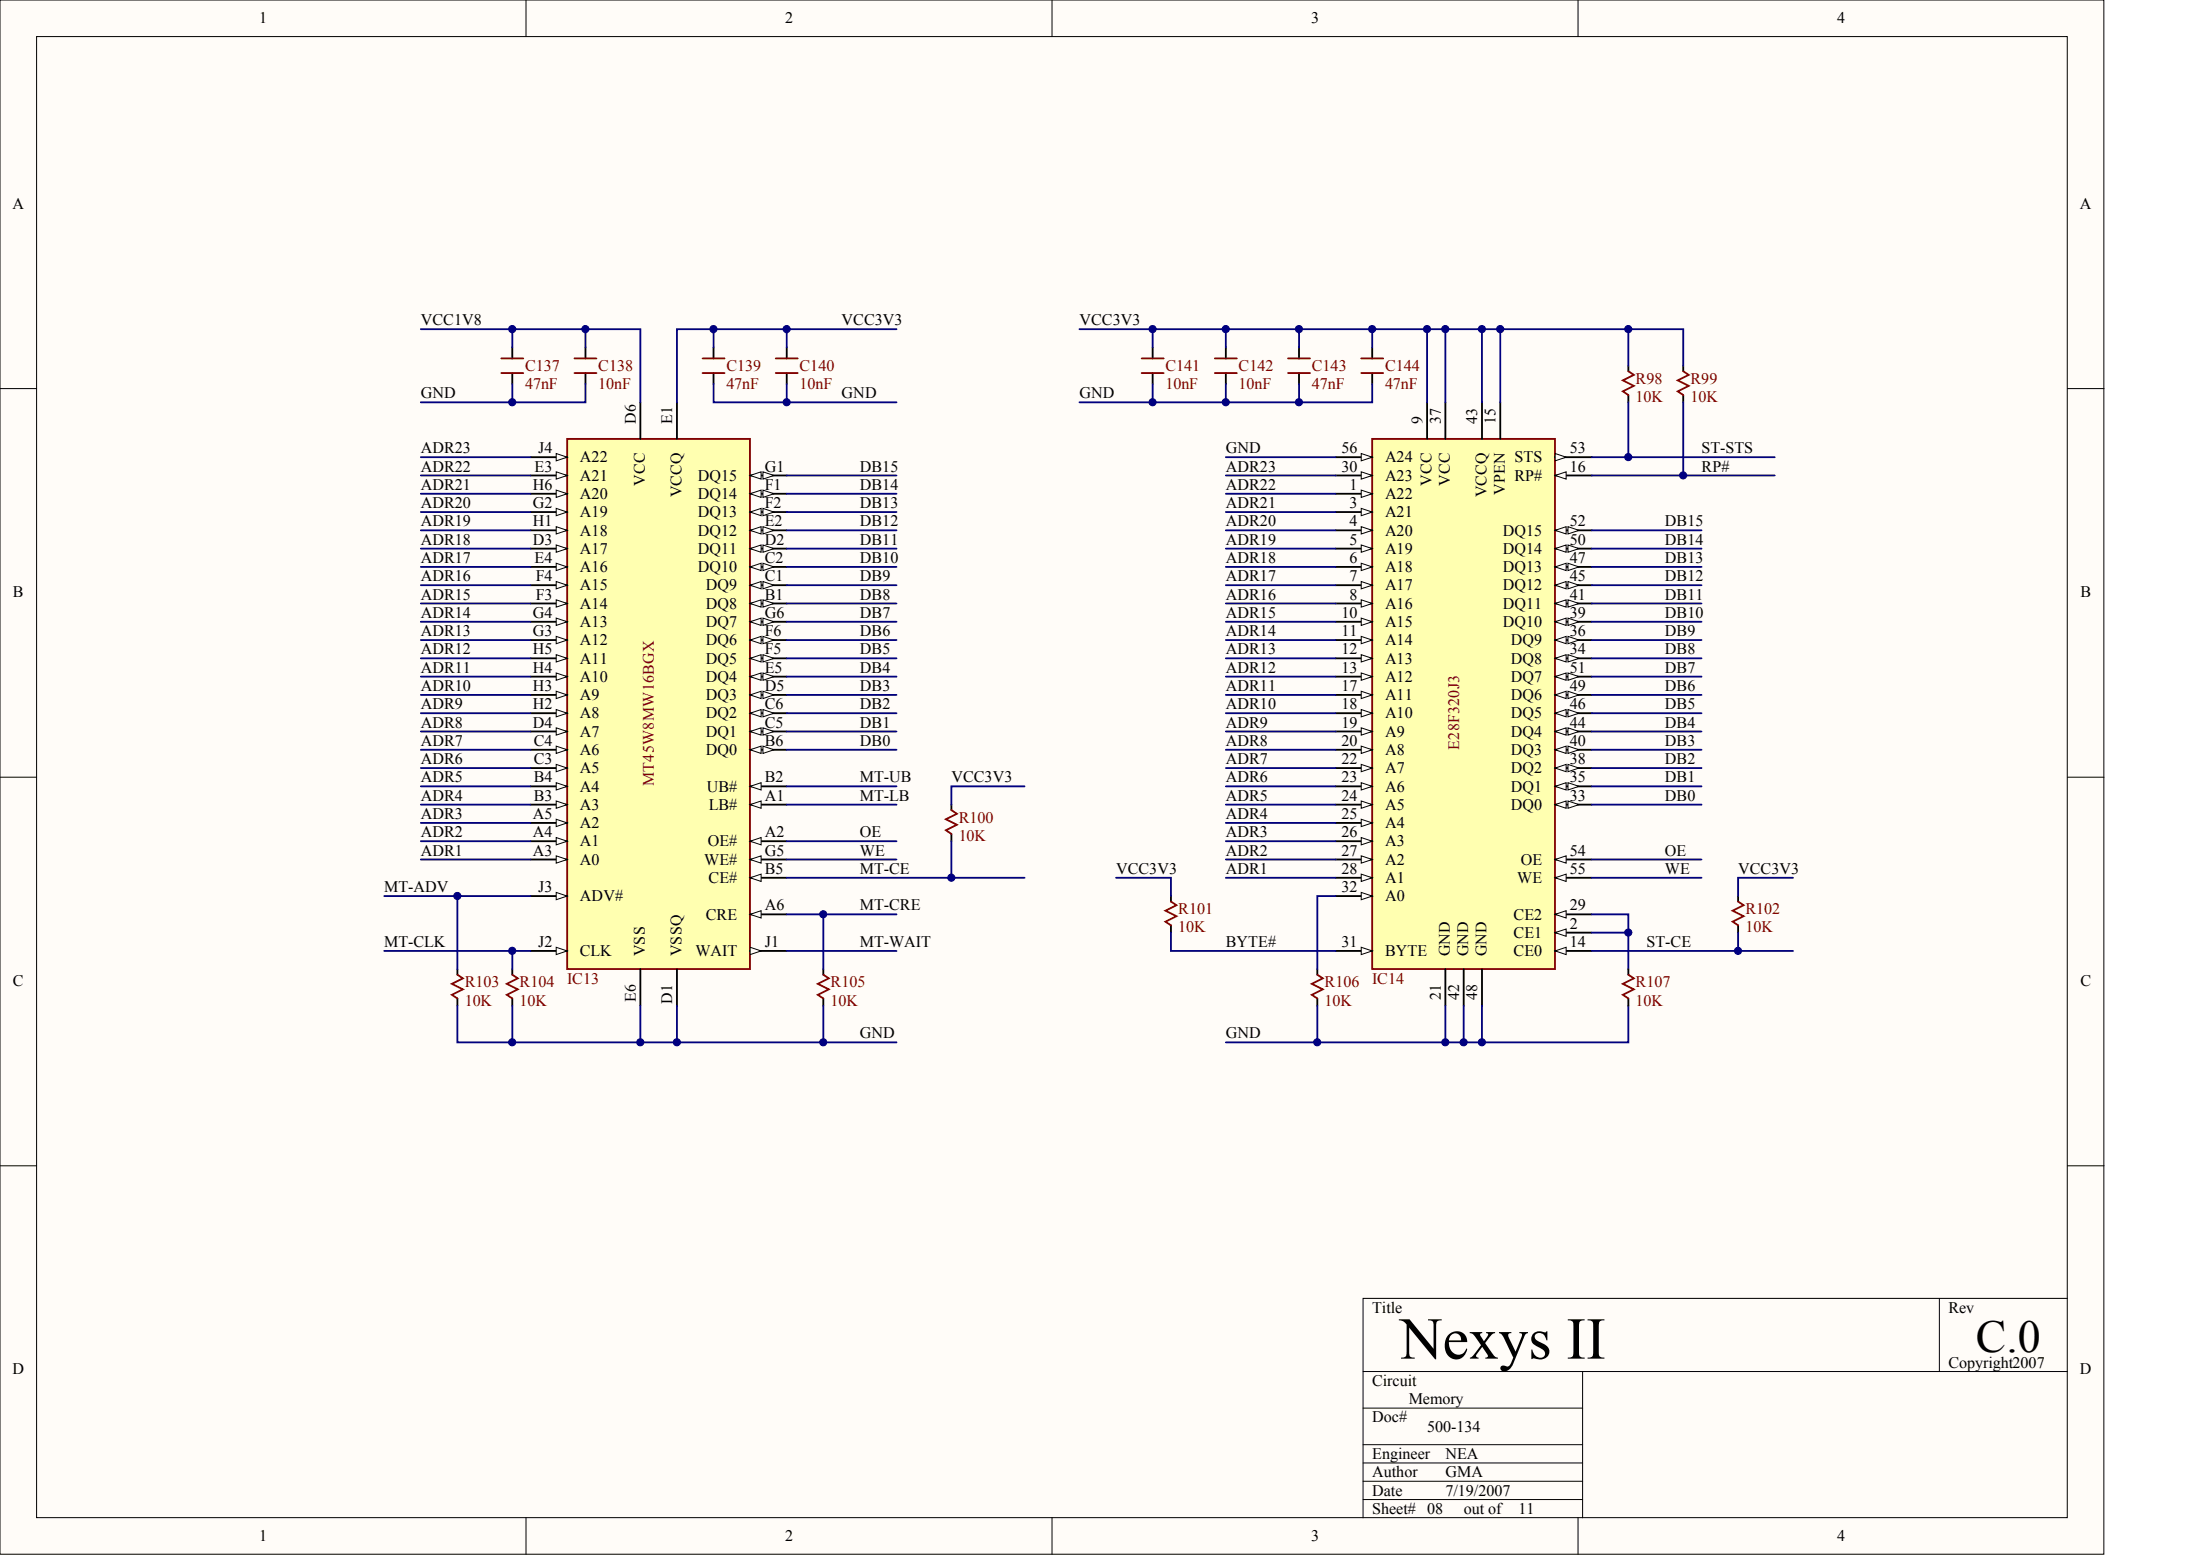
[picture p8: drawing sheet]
<svg xmlns="http://www.w3.org/2000/svg" width="840mm" height="594mm" viewBox="0 0 840 594" stroke-linecap="round" stroke-linejoin="round" font-family="sans-serif">
<g fill="#fffcf8" stroke="#000" stroke-width=".38">
<path d="M0 0h802.9v593h-802.9z"/>
<path d="M14 14h775v565.1h-775z"/>
</g>
<g fill="none" stroke="#000" stroke-width=".38">
<path d="M200.7 0v14M401.5 0v14M602.2 0v14M0 148.3h14M789 148.3h14M0 296.5h14M789 296.5h14M0 444.8h14M789 444.8h14M740.1 495.4v27.9M789 495.4h-268.8v83.7M520.2 523.3h268.8"/>
<path d="M520.2 537.3h83.8M604 523.3v55.8M520.2 558.2h83.8M520.2 551.2h83.8M200.7 579.1v14M401.5 579.1v14M520.2 565.2h83.8M520.2 572.2h83.8M602.2 579.1v14"/>
</g>
<path d="M216.5 167.5h69.7v202.2h-69.7z" fill="#ffffb0" stroke="#800000" stroke-width=".7"/>
<path d="M202.5 174.4h14" fill="none" stroke="#000" stroke-width=".7"/>
<path d="M212.3 173l4.2 1.4-4.2 1.4z" fill="#fffcf8" stroke="#000" stroke-width=".38"/>
<path d="M202.5 181.4h14" fill="none" stroke="#000" stroke-width=".7"/>
<path d="M212.3 180l4.2 1.4-4.2 1.4z" fill="#fffcf8" stroke="#000" stroke-width=".38"/>
<path d="M202.5 195.4h14" fill="none" stroke="#000" stroke-width=".7"/>
<path d="M212.3 194l4.2 1.4-4.2 1.4z" fill="#fffcf8" stroke="#000" stroke-width=".38"/>
<path d="M202.5 202.4h14" fill="none" stroke="#000" stroke-width=".7"/>
<path d="M212.3 201l4.2 1.4-4.2 1.3z" fill="#fffcf8" stroke="#000" stroke-width=".38"/>
<path d="M202.5 209.3h14" fill="none" stroke="#000" stroke-width=".7"/>
<path d="M212.3 207.9l4.2 1.4-4.2 1.4z" fill="#fffcf8" stroke="#000" stroke-width=".38"/>
<path d="M202.5 216.3h14" fill="none" stroke="#000" stroke-width=".7"/>
<path d="M212.3 214.9l4.2 1.4-4.2 1.4z" fill="#fffcf8" stroke="#000" stroke-width=".38"/>
<path d="M202.5 223.3h14" fill="none" stroke="#000" stroke-width=".7"/>
<path d="M212.3 221.9l4.2 1.4-4.2 1.4z" fill="#fffcf8" stroke="#000" stroke-width=".38"/>
<path d="M202.5 230.3h14" fill="none" stroke="#000" stroke-width=".7"/>
<path d="M212.3 228.9l4.2 1.4-4.2 1.4z" fill="#fffcf8" stroke="#000" stroke-width=".38"/>
<path d="M202.5 237.2h14" fill="none" stroke="#000" stroke-width=".7"/>
<path d="M212.3 235.8l4.2 1.4-4.2 1.4z" fill="#fffcf8" stroke="#000" stroke-width=".38"/>
<path d="M202.5 244.2h14" fill="none" stroke="#000" stroke-width=".7"/>
<path d="M212.3 242.8l4.2 1.4-4.2 1.4z" fill="#fffcf8" stroke="#000" stroke-width=".38"/>
<path d="M202.5 251.2h14" fill="none" stroke="#000" stroke-width=".7"/>
<path d="M212.3 249.8l4.2 1.4-4.2 1.4z" fill="#fffcf8" stroke="#000" stroke-width=".38"/>
<path d="M202.5 258.2h14" fill="none" stroke="#000" stroke-width=".7"/>
<path d="M212.3 256.8l4.2 1.4-4.2 1.4z" fill="#fffcf8" stroke="#000" stroke-width=".38"/>
<path d="M202.5 265.1h14" fill="none" stroke="#000" stroke-width=".7"/>
<path d="M212.3 263.8l4.2 1.3-4.2 1.4z" fill="#fffcf8" stroke="#000" stroke-width=".38"/>
<path d="M202.5 272.1h14" fill="none" stroke="#000" stroke-width=".7"/>
<path d="M212.3 270.7l4.2 1.4-4.2 1.4z" fill="#fffcf8" stroke="#000" stroke-width=".38"/>
<path d="M202.5 279.1h14" fill="none" stroke="#000" stroke-width=".7"/>
<path d="M212.3 277.7l4.2 1.4-4.2 1.4z" fill="#fffcf8" stroke="#000" stroke-width=".38"/>
<path d="M202.5 286.1h14" fill="none" stroke="#000" stroke-width=".7"/>
<path d="M212.3 284.7l4.2 1.4-4.2 1.4z" fill="#fffcf8" stroke="#000" stroke-width=".38"/>
<path d="M202.5 293.1h14" fill="none" stroke="#000" stroke-width=".7"/>
<path d="M212.3 291.7l4.2 1.4-4.2 1.4z" fill="#fffcf8" stroke="#000" stroke-width=".38"/>
<path d="M202.5 300h14" fill="none" stroke="#000" stroke-width=".7"/>
<path d="M212.3 298.6l4.2 1.4-4.2 1.4z" fill="#fffcf8" stroke="#000" stroke-width=".38"/>
<path d="M202.5 307h14" fill="none" stroke="#000" stroke-width=".7"/>
<path d="M212.3 305.6l4.2 1.4-4.2 1.4z" fill="#fffcf8" stroke="#000" stroke-width=".38"/>
<path d="M202.5 314h14" fill="none" stroke="#000" stroke-width=".7"/>
<path d="M212.3 312.6l4.2 1.4-4.2 1.4z" fill="#fffcf8" stroke="#000" stroke-width=".38"/>
<path d="M202.5 321h14" fill="none" stroke="#000" stroke-width=".7"/>
<path d="M212.3 319.6l4.2 1.4-4.2 1.4z" fill="#fffcf8" stroke="#000" stroke-width=".38"/>
<path d="M202.5 327.9h14" fill="none" stroke="#000" stroke-width=".7"/>
<path d="M212.3 326.5l4.2 1.4-4.2 1.4z" fill="#fffcf8" stroke="#000" stroke-width=".38"/>
<path d="M202.5 341.9h14" fill="none" stroke="#000" stroke-width=".7"/>
<path d="M212.3 340.5l4.2 1.4-4.2 1.4z" fill="#fffcf8" stroke="#000" stroke-width=".38"/>
<path d="M202.5 362.8h14" fill="none" stroke="#000" stroke-width=".7"/>
<path d="M212.3 361.4l4.2 1.4-4.2 1.4z" fill="#fffcf8" stroke="#000" stroke-width=".38"/>
<path d="M286.3 362.8h13.9" fill="none" stroke="#000" stroke-width=".7"/>
<path d="M286.3 361.4l4.2 1.4-4.2 1.4z" fill="#fffcf8" stroke="#000" stroke-width=".38"/>
<path d="M286.3 348.9h13.9" fill="none" stroke="#000" stroke-width=".7"/>
<path d="M286.3 348.9l4.2-1.4v2.8z" fill="#fffcf8" stroke="#000" stroke-width=".38"/>
<path d="M286.3 334.9h13.9" fill="none" stroke="#000" stroke-width=".7"/>
<path d="M286.3 334.9l4.2-1.4v2.8z" fill="#fffcf8" stroke="#000" stroke-width=".38"/>
<path d="M286.3 327.9h13.9" fill="none" stroke="#000" stroke-width=".7"/>
<path d="M286.3 327.9l4.2-1.4v2.8z" fill="#fffcf8" stroke="#000" stroke-width=".38"/>
<path d="M286.3 321h13.9" fill="none" stroke="#000" stroke-width=".7"/>
<path d="M286.3 321l4.2-1.4v2.8z" fill="#fffcf8" stroke="#000" stroke-width=".38"/>
<path d="M286.3 307h13.9" fill="none" stroke="#000" stroke-width=".7"/>
<path d="M286.3 307l4.2-1.4v2.8z" fill="#fffcf8" stroke="#000" stroke-width=".38"/>
<path d="M286.3 300h13.9" fill="none" stroke="#000" stroke-width=".7"/>
<path d="M286.3 300l4.2-1.4v2.8z" fill="#fffcf8" stroke="#000" stroke-width=".38"/>
<path d="M286.3 286.1h13.9" fill="none" stroke="#000" stroke-width=".7"/>
<g fill="#fffcf8" stroke="#000" stroke-width=".38">
<path d="M286.3 286.1l4.2-1.4v2.8z"/>
<path d="M291.2 284.7l4.2 1.4-4.2 1.4z"/>
</g>
<path d="M286.3 279.1h13.9" fill="none" stroke="#000" stroke-width=".7"/>
<g fill="#fffcf8" stroke="#000" stroke-width=".38">
<path d="M286.3 279.1l4.2-1.4v2.8z"/>
<path d="M291.2 277.7l4.2 1.4-4.2 1.4z"/>
</g>
<path d="M286.3 272.1h13.9" fill="none" stroke="#000" stroke-width=".7"/>
<g fill="#fffcf8" stroke="#000" stroke-width=".38">
<path d="M286.3 272.1l4.2-1.4v2.8z"/>
<path d="M291.2 270.7l4.2 1.4-4.2 1.4z"/>
</g>
<path d="M286.3 265.1h13.9" fill="none" stroke="#000" stroke-width=".7"/>
<g fill="#fffcf8" stroke="#000" stroke-width=".38">
<path d="M286.3 265.1l4.2-1.3v2.7z"/>
<path d="M291.2 263.8l4.2 1.3-4.2 1.4z"/>
</g>
<path d="M286.3 258.2h13.9" fill="none" stroke="#000" stroke-width=".7"/>
<g fill="#fffcf8" stroke="#000" stroke-width=".38">
<path d="M286.3 258.2l4.2-1.4v2.8z"/>
<path d="M291.2 256.8l4.2 1.4-4.2 1.4z"/>
</g>
<path d="M286.3 251.2h13.9" fill="none" stroke="#000" stroke-width=".7"/>
<g fill="#fffcf8" stroke="#000" stroke-width=".38">
<path d="M286.3 251.2l4.2-1.4v2.8z"/>
<path d="M291.2 249.8l4.2 1.4-4.2 1.4z"/>
</g>
<path d="M286.3 244.2h13.9" fill="none" stroke="#000" stroke-width=".7"/>
<g fill="#fffcf8" stroke="#000" stroke-width=".38">
<path d="M286.3 244.2l4.2-1.4v2.8z"/>
<path d="M291.2 242.8l4.2 1.4-4.2 1.4z"/>
</g>
<path d="M286.3 237.2h13.9" fill="none" stroke="#000" stroke-width=".7"/>
<g fill="#fffcf8" stroke="#000" stroke-width=".38">
<path d="M286.3 237.2l4.2-1.4v2.8z"/>
<path d="M291.2 235.8l4.2 1.4-4.2 1.4z"/>
</g>
<path d="M286.3 230.3h13.9" fill="none" stroke="#000" stroke-width=".7"/>
<g fill="#fffcf8" stroke="#000" stroke-width=".38">
<path d="M286.3 230.3l4.2-1.4v2.8z"/>
<path d="M291.2 228.9l4.2 1.4-4.2 1.4z"/>
</g>
<path d="M286.3 223.3h13.9" fill="none" stroke="#000" stroke-width=".7"/>
<g fill="#fffcf8" stroke="#000" stroke-width=".38">
<path d="M286.3 223.3l4.2-1.4v2.8z"/>
<path d="M291.2 221.9l4.2 1.4-4.2 1.4z"/>
</g>
<path d="M286.3 216.3h13.9" fill="none" stroke="#000" stroke-width=".7"/>
<g fill="#fffcf8" stroke="#000" stroke-width=".38">
<path d="M286.3 216.3l4.2-1.4v2.8z"/>
<path d="M291.2 214.9l4.2 1.4-4.2 1.4z"/>
</g>
<path d="M286.3 209.3h13.9" fill="none" stroke="#000" stroke-width=".7"/>
<g fill="#fffcf8" stroke="#000" stroke-width=".38">
<path d="M286.3 209.3l4.2-1.4v2.8z"/>
<path d="M291.2 207.9l4.2 1.4-4.2 1.4z"/>
</g>
<path d="M286.3 202.4h13.9" fill="none" stroke="#000" stroke-width=".7"/>
<g fill="#fffcf8" stroke="#000" stroke-width=".38">
<path d="M286.3 202.4l4.2-1.4v2.7z"/>
<path d="M291.2 201l4.2 1.4-4.2 1.3z"/>
</g>
<path d="M286.3 195.4h13.9" fill="none" stroke="#000" stroke-width=".7"/>
<g fill="#fffcf8" stroke="#000" stroke-width=".38">
<path d="M286.3 195.4l4.2-1.4v2.8z"/>
<path d="M291.2 194l4.2 1.4-4.2 1.4z"/>
</g>
<path d="M286.3 188.4h13.9" fill="none" stroke="#000" stroke-width=".7"/>
<g fill="#fffcf8" stroke="#000" stroke-width=".38">
<path d="M286.3 188.4l4.2-1.4v2.8z"/>
<path d="M291.2 187l4.2 1.4-4.2 1.4z"/>
</g>
<path d="M286.3 181.4h13.9" fill="none" stroke="#000" stroke-width=".7"/>
<g fill="#fffcf8" stroke="#000" stroke-width=".38">
<path d="M286.3 181.4l4.2-1.4v2.8z"/>
<path d="M291.2 180l4.2 1.4-4.2 1.4z"/>
</g>
<path d="M244.4 153.5v14M258.4 153.5v14M202.5 188.4h14M244.4 369.8v14M258.4 369.8v14" fill="none" stroke="#000" stroke-width=".7"/>
<path d="M212.3 187l4.2 1.4-4.2 1.4z" fill="#fffcf8" stroke="#000" stroke-width=".38"/>
<path d="M523.7 167.5h69.7v202.2h-69.7z" fill="#ffffb0" stroke="#800000" stroke-width=".7"/>
<path d="M509.7 188.4h14" fill="none" stroke="#000" stroke-width=".7"/>
<path d="M519.5 187l4.2 1.4-4.2 1.4z" fill="#fffcf8" stroke="#000" stroke-width=".38"/>
<path d="M509.7 195.4h14" fill="none" stroke="#000" stroke-width=".7"/>
<path d="M519.5 194l4.2 1.4-4.2 1.4z" fill="#fffcf8" stroke="#000" stroke-width=".38"/>
<path d="M509.7 209.3h14" fill="none" stroke="#000" stroke-width=".7"/>
<path d="M519.5 207.9l4.2 1.4-4.2 1.4z" fill="#fffcf8" stroke="#000" stroke-width=".38"/>
<path d="M509.7 216.3h14" fill="none" stroke="#000" stroke-width=".7"/>
<path d="M519.5 214.9l4.2 1.4-4.2 1.4z" fill="#fffcf8" stroke="#000" stroke-width=".38"/>
<path d="M509.7 223.3h14" fill="none" stroke="#000" stroke-width=".7"/>
<path d="M519.5 221.9l4.2 1.4-4.2 1.4z" fill="#fffcf8" stroke="#000" stroke-width=".38"/>
<path d="M509.7 230.3h14" fill="none" stroke="#000" stroke-width=".7"/>
<path d="M519.5 228.9l4.2 1.4-4.2 1.4z" fill="#fffcf8" stroke="#000" stroke-width=".38"/>
<path d="M509.7 237.2h14" fill="none" stroke="#000" stroke-width=".7"/>
<path d="M519.5 235.8l4.2 1.4-4.2 1.4z" fill="#fffcf8" stroke="#000" stroke-width=".38"/>
<path d="M509.7 244.2h14" fill="none" stroke="#000" stroke-width=".7"/>
<path d="M519.5 242.8l4.2 1.4-4.2 1.4z" fill="#fffcf8" stroke="#000" stroke-width=".38"/>
<path d="M509.7 251.2h14" fill="none" stroke="#000" stroke-width=".7"/>
<path d="M519.5 249.8l4.2 1.4-4.2 1.4z" fill="#fffcf8" stroke="#000" stroke-width=".38"/>
<path d="M509.7 258.2h14" fill="none" stroke="#000" stroke-width=".7"/>
<path d="M519.5 256.8l4.2 1.4-4.2 1.4z" fill="#fffcf8" stroke="#000" stroke-width=".38"/>
<path d="M509.7 265.1h14" fill="none" stroke="#000" stroke-width=".7"/>
<path d="M519.5 263.8l4.2 1.3-4.2 1.4z" fill="#fffcf8" stroke="#000" stroke-width=".38"/>
<path d="M509.7 272.1h14" fill="none" stroke="#000" stroke-width=".7"/>
<path d="M519.5 270.7l4.2 1.4-4.2 1.4z" fill="#fffcf8" stroke="#000" stroke-width=".38"/>
<path d="M509.7 279.1h14" fill="none" stroke="#000" stroke-width=".7"/>
<path d="M519.5 277.7l4.2 1.4-4.2 1.4z" fill="#fffcf8" stroke="#000" stroke-width=".38"/>
<path d="M509.7 286.1h14" fill="none" stroke="#000" stroke-width=".7"/>
<path d="M519.5 284.7l4.2 1.4-4.2 1.4z" fill="#fffcf8" stroke="#000" stroke-width=".38"/>
<path d="M509.7 293.1h14" fill="none" stroke="#000" stroke-width=".7"/>
<path d="M519.5 291.7l4.2 1.4-4.2 1.4z" fill="#fffcf8" stroke="#000" stroke-width=".38"/>
<path d="M509.7 300h14" fill="none" stroke="#000" stroke-width=".7"/>
<path d="M519.5 298.6l4.2 1.4-4.2 1.4z" fill="#fffcf8" stroke="#000" stroke-width=".38"/>
<path d="M509.7 307h14" fill="none" stroke="#000" stroke-width=".7"/>
<path d="M519.5 305.6l4.2 1.4-4.2 1.4z" fill="#fffcf8" stroke="#000" stroke-width=".38"/>
<path d="M509.7 314h14" fill="none" stroke="#000" stroke-width=".7"/>
<path d="M519.5 312.6l4.2 1.4-4.2 1.4z" fill="#fffcf8" stroke="#000" stroke-width=".38"/>
<path d="M509.7 321h14" fill="none" stroke="#000" stroke-width=".7"/>
<path d="M519.5 319.6l4.2 1.4-4.2 1.4z" fill="#fffcf8" stroke="#000" stroke-width=".38"/>
<path d="M509.7 327.9h14" fill="none" stroke="#000" stroke-width=".7"/>
<path d="M519.5 326.5l4.2 1.4-4.2 1.4z" fill="#fffcf8" stroke="#000" stroke-width=".38"/>
<path d="M509.7 334.9h14" fill="none" stroke="#000" stroke-width=".7"/>
<path d="M519.5 333.5l4.2 1.4-4.2 1.4z" fill="#fffcf8" stroke="#000" stroke-width=".38"/>
<path d="M509.7 341.9h14" fill="none" stroke="#000" stroke-width=".7"/>
<path d="M519.5 340.5l4.2 1.4-4.2 1.4z" fill="#fffcf8" stroke="#000" stroke-width=".38"/>
<path d="M509.7 181.4h14" fill="none" stroke="#000" stroke-width=".7"/>
<path d="M519.5 180l4.2 1.4-4.2 1.4z" fill="#fffcf8" stroke="#000" stroke-width=".38"/>
<path d="M509.7 362.8h14" fill="none" stroke="#000" stroke-width=".7"/>
<path d="M519.5 361.4l4.2 1.4-4.2 1.4z" fill="#fffcf8" stroke="#000" stroke-width=".38"/>
<path d="M593.5 174.4h14" fill="none" stroke="#000" stroke-width=".7"/>
<path d="M593.5 173l4.2 1.4-4.2 1.4z" fill="#fffcf8" stroke="#000" stroke-width=".38"/>
<path d="M509.7 174.4h14" fill="none" stroke="#000" stroke-width=".7"/>
<path d="M519.5 173l4.2 1.4-4.2 1.4z" fill="#fffcf8" stroke="#000" stroke-width=".38"/>
<path d="M593.5 362.8h14" fill="none" stroke="#000" stroke-width=".7"/>
<path d="M593.5 362.8l4.2-1.4v2.8z" fill="#fffcf8" stroke="#000" stroke-width=".38"/>
<path d="M593.5 355.9h14" fill="none" stroke="#000" stroke-width=".7"/>
<path d="M593.5 355.9l4.2-1.4v2.8z" fill="#fffcf8" stroke="#000" stroke-width=".38"/>
<path d="M593.5 348.9h14" fill="none" stroke="#000" stroke-width=".7"/>
<path d="M593.5 348.9l4.2-1.4v2.8z" fill="#fffcf8" stroke="#000" stroke-width=".38"/>
<path d="M593.5 334.9h14" fill="none" stroke="#000" stroke-width=".7"/>
<path d="M593.5 334.9l4.2-1.4v2.8z" fill="#fffcf8" stroke="#000" stroke-width=".38"/>
<path d="M593.5 327.9h14" fill="none" stroke="#000" stroke-width=".7"/>
<path d="M593.5 327.9l4.2-1.4v2.8z" fill="#fffcf8" stroke="#000" stroke-width=".38"/>
<path d="M593.5 307h14" fill="none" stroke="#000" stroke-width=".7"/>
<g fill="#fffcf8" stroke="#000" stroke-width=".38">
<path d="M593.5 307l4.2-1.4v2.8z"/>
<path d="M598.4 305.6l4.2 1.4-4.2 1.4z"/>
</g>
<path d="M593.5 300h14" fill="none" stroke="#000" stroke-width=".7"/>
<g fill="#fffcf8" stroke="#000" stroke-width=".38">
<path d="M593.5 300l4.2-1.4v2.8z"/>
<path d="M598.4 298.6l4.2 1.4-4.2 1.4z"/>
</g>
<path d="M593.5 293.1h14" fill="none" stroke="#000" stroke-width=".7"/>
<g fill="#fffcf8" stroke="#000" stroke-width=".38">
<path d="M593.5 293.1l4.2-1.4v2.8z"/>
<path d="M598.4 291.7l4.2 1.4-4.2 1.4z"/>
</g>
<path d="M593.5 286.1h14" fill="none" stroke="#000" stroke-width=".7"/>
<g fill="#fffcf8" stroke="#000" stroke-width=".38">
<path d="M593.5 286.1l4.2-1.4v2.8z"/>
<path d="M598.4 284.7l4.2 1.4-4.2 1.4z"/>
</g>
<path d="M593.5 279.1h14" fill="none" stroke="#000" stroke-width=".7"/>
<g fill="#fffcf8" stroke="#000" stroke-width=".38">
<path d="M593.5 279.1l4.2-1.4v2.8z"/>
<path d="M598.4 277.7l4.2 1.4-4.2 1.4z"/>
</g>
<path d="M593.5 272.1h14" fill="none" stroke="#000" stroke-width=".7"/>
<g fill="#fffcf8" stroke="#000" stroke-width=".38">
<path d="M593.5 272.1l4.2-1.4v2.8z"/>
<path d="M598.4 270.7l4.2 1.4-4.2 1.4z"/>
</g>
<path d="M593.5 265.1h14" fill="none" stroke="#000" stroke-width=".7"/>
<g fill="#fffcf8" stroke="#000" stroke-width=".38">
<path d="M593.5 265.1l4.2-1.3v2.7z"/>
<path d="M598.4 263.8l4.2 1.3-4.2 1.4z"/>
</g>
<path d="M593.5 258.2h14" fill="none" stroke="#000" stroke-width=".7"/>
<g fill="#fffcf8" stroke="#000" stroke-width=".38">
<path d="M593.5 258.2l4.2-1.4v2.8z"/>
<path d="M598.4 256.8l4.2 1.4-4.2 1.4z"/>
</g>
<path d="M593.5 251.2h14" fill="none" stroke="#000" stroke-width=".7"/>
<g fill="#fffcf8" stroke="#000" stroke-width=".38">
<path d="M593.5 251.2l4.2-1.4v2.8z"/>
<path d="M598.4 249.8l4.2 1.4-4.2 1.4z"/>
</g>
<path d="M593.5 244.2h14" fill="none" stroke="#000" stroke-width=".7"/>
<g fill="#fffcf8" stroke="#000" stroke-width=".38">
<path d="M593.5 244.2l4.2-1.4v2.8z"/>
<path d="M598.4 242.8l4.2 1.4-4.2 1.4z"/>
</g>
<path d="M593.5 237.2h14" fill="none" stroke="#000" stroke-width=".7"/>
<g fill="#fffcf8" stroke="#000" stroke-width=".38">
<path d="M593.5 237.2l4.2-1.4v2.8z"/>
<path d="M598.4 235.8l4.2 1.4-4.2 1.4z"/>
</g>
<path d="M593.5 230.3h14" fill="none" stroke="#000" stroke-width=".7"/>
<g fill="#fffcf8" stroke="#000" stroke-width=".38">
<path d="M593.5 230.3l4.2-1.4v2.8z"/>
<path d="M598.4 228.9l4.2 1.4-4.2 1.4z"/>
</g>
<path d="M593.5 223.3h14" fill="none" stroke="#000" stroke-width=".7"/>
<g fill="#fffcf8" stroke="#000" stroke-width=".38">
<path d="M593.5 223.3l4.2-1.4v2.8z"/>
<path d="M598.4 221.9l4.2 1.4-4.2 1.4z"/>
</g>
<path d="M593.5 216.3h14" fill="none" stroke="#000" stroke-width=".7"/>
<g fill="#fffcf8" stroke="#000" stroke-width=".38">
<path d="M593.5 216.3l4.2-1.4v2.8z"/>
<path d="M598.4 214.9l4.2 1.4-4.2 1.4z"/>
</g>
<path d="M593.5 209.3h14" fill="none" stroke="#000" stroke-width=".7"/>
<g fill="#fffcf8" stroke="#000" stroke-width=".38">
<path d="M593.5 209.3l4.2-1.4v2.8z"/>
<path d="M598.4 207.9l4.2 1.4-4.2 1.4z"/>
</g>
<path d="M593.5 202.4h14" fill="none" stroke="#000" stroke-width=".7"/>
<g fill="#fffcf8" stroke="#000" stroke-width=".38">
<path d="M593.5 202.4l4.2-1.4v2.7z"/>
<path d="M598.4 201l4.2 1.4-4.2 1.3z"/>
</g>
<path d="M551.6 153.5v14M565.6 153.5v14M509.7 202.4h14M551.6 369.8v14" fill="none" stroke="#000" stroke-width=".7"/>
<path d="M519.5 201l4.2 1.4-4.2 1.3z" fill="#fffcf8" stroke="#000" stroke-width=".38"/>
<path d="M593.5 181.4h14" fill="none" stroke="#000" stroke-width=".7"/>
<path d="M593.5 181.4l4.2-1.4v2.8z" fill="#fffcf8" stroke="#000" stroke-width=".38"/>
<g fill="none" stroke="#000" stroke-width=".7">
<path d="M195.5 132.6v4.2M223.4 132.6v4.2M272.3 132.6v4.2M300.2 132.6v4.2M439.9 132.6v4.2M467.8 132.6v4.2M495.8 132.6v4.2M523.7 132.6v4.2M621.4 139.6v2M642.4 139.6v2M195.5 142.3v4.2M223.4 142.3v4.2"/>
<path d="M272.3 142.3v4.2M300.2 142.3v4.2M439.9 142.3v4.2M467.8 142.3v4.2M495.8 142.3v4.2M523.7 142.3v4.2M544.6 153.5v14M572.6 153.5v14M621.4 150.7v2.8M642.4 150.7v2.8M363.1 307v2.1M363.1 318.2v2.8"/>
<path d="M446.9 341.9v2.1M446.9 353.1v2.8M663.3 341.9v2.1M663.3 353.1v2.8M174.6 369.8v2.1M195.5 369.8v2.1M314.2 369.8v2.1M502.7 369.8v2.1M558.6 369.8v14M565.6 369.8v14M621.4 369.8v2.1M174.6 381v2.8"/>
<path d="M195.5 381v2.8M314.2 381v2.8M502.7 381v2.8M621.4 381v2.8"/>
</g>
<g fill="none" stroke="#800000" stroke-width=".7">
<path d="M191.3 136.8h8.4M219.3 136.8h8.3M268.1 136.8h8.4M296.1 136.8h8.3M435.7 136.8h8.4M463.6 136.8h8.4M491.6 136.8h8.3M519.5 136.8h8.4M191.3 142.3h8.4M219.3 142.3h8.3M268.1 142.3h8.4M296.1 142.3h8.3"/>
<path d="M435.7 142.3h8.4M463.6 142.3h8.4M491.6 142.3h8.3M519.5 142.3h8.4M621.4 141.6l2.1 1.4-4.2 2.1 4.2 2.1-4.2 2.1 2.1 1.4M642.4 141.6l2.1 1.4-4.2 2.1 4.2 2.1-4.2 2.1 2.1 1.4M363.1 309.1l2.1 1.4-4.2 2.1 4.2 2.1-4.2 2.1 2.1 1.4M446.9 344l2.1 1.4-4.2 2.1 4.2 2.1-4.2 2.1 2.1 1.4M663.3 344l2.1 1.4-4.2 2.1 4.2 2.1-4.2 2.1 2.1 1.4M174.6 371.9l2.1 1.4-4.2 2.1 4.2 2.1-4.2 2.1 2.1 1.4M195.5 371.9l2.1 1.4-4.2 2.1 4.2 2.1-4.2 2.1 2.1 1.4M314.2 371.9l2.1 1.4-4.2 2.1 4.2 2.1-4.2 2.1 2.1 1.4"/>
<path d="M502.7 371.9l2.1 1.4-4.2 2.1 4.2 2.1-4.2 2.1 2.1 1.4M621.4 371.9l2.1 1.4-4.2 2.1 4.2 2.1-4.2 2.1 2.1 1.4"/>
</g>
<g fill="none" stroke="#000080" stroke-width=".7">
<path d="M160.6 125.6h83.8v27.9M195.5 125.6v7M223.4 125.6v7M272.3 125.6v7M300.2 125.6v7M342.1 125.6h-83.7v27.9M412 125.6h132.6v27.9M439.9 125.6v7M467.8 125.6v7M495.8 125.6v7M523.7 125.6v7M544.6 125.6h7v27.9"/>
<path d="M551.6 125.6h14v27.9M565.6 125.6h7v27.9M572.6 125.6h48.8v14M621.4 125.6h21v14M160.6 153.5h34.9M195.5 146.5v7h27.9v-7M272.3 146.5v7h27.9v-7M300.2 153.5h41.9M439.9 146.5v7M467.8 146.5v7M495.8 146.5v7M523.7 146.5v7h-111.7"/>
<path d="M621.4 153.5v20.9h-13.9M642.4 153.5v27.9h-34.9M160.6 174.4h41.9M467.8 174.4h41.9M621.4 174.4h55.9M160.6 181.4h41.9M160.6 188.4h41.9M160.6 195.4h41.9M300.2 181.4h41.9M300.2 188.4h41.9M300.2 195.4h41.9M467.8 181.4h41.9"/>
<path d="M467.8 188.4h41.9M467.8 195.4h41.9M642.4 181.4h34.9M160.6 202.4h41.9M160.6 209.3h41.9M160.6 216.3h41.9M300.2 202.4h41.9M300.2 209.3h41.9M300.2 216.3h41.9M467.8 202.4h41.9M467.8 209.3h41.9M467.8 216.3h41.9"/>
<path d="M607.5 202.4h41.9M607.5 209.3h41.9M607.5 216.3h41.9M160.6 223.3h41.9M160.6 230.3h41.9M160.6 237.2h41.9M300.2 223.3h41.9M300.2 230.3h41.9M300.2 237.2h41.9M467.8 223.3h41.9M467.8 230.3h41.9M467.8 237.2h41.9"/>
<path d="M607.5 223.3h41.9M607.5 230.3h41.9M607.5 237.2h41.9M160.6 244.2h41.9M160.6 251.2h41.9M160.6 258.2h41.9M300.2 244.2h41.9M300.2 251.2h41.9M300.2 258.2h41.9M467.8 244.2h41.9M467.8 251.2h41.9M467.8 258.2h41.9"/>
<path d="M607.5 244.2h41.9M607.5 251.2h41.9M607.5 258.2h41.9M160.6 265.1h41.9M160.6 272.1h41.9M160.6 279.1h41.9M300.2 265.1h41.9M300.2 272.1h41.9M300.2 279.1h41.9M467.8 265.1h41.9M467.8 272.1h41.9M467.8 279.1h41.9"/>
<path d="M607.5 265.1h41.9M607.5 272.1h41.9M607.5 279.1h41.9M160.6 286.1h41.9M160.6 293.1h41.9M300.2 286.1h41.9M467.8 286.1h41.9M467.8 293.1h41.9M607.5 286.1h41.9M607.5 293.1h41.9M160.6 300h41.9M160.6 307h41.9"/>
<path d="M160.6 314h41.9M300.2 300h41.9M300.2 307h41.9M391 300h-27.9v7M467.8 300h41.9M467.8 307h41.9M467.8 314h41.9M607.5 300h41.9M607.5 307h41.9M160.6 321h41.9M160.6 327.9h41.9M300.2 321h41.9"/>
<path d="M300.2 327.9h41.9M363.1 321v13.9h-62.9M363.1 334.9h27.9M425.9 334.9h21v7M467.8 321h41.9M467.8 327.9h41.9M467.8 334.9h41.9M607.5 327.9h41.9M607.5 334.9h41.9M684.3 334.9h-21v7M146.6 341.9h28M202.5 341.9h-27.9v27.9"/>
<path d="M300.2 348.9h14v20.9M314.2 348.9h27.9M446.9 355.9v6.9h62.8M509.7 341.9h-7v27.9M607.5 348.9h13.9v20.9M607.5 355.9h13.9M663.3 355.9v6.9h-55.8M146.6 362.8h48.9M202.5 362.8h-7v7M300.2 362.8h41.9M663.3 362.8h21M174.6 383.8v13.9h20.9v-13.9"/>
<path d="M244.4 383.8v13.9h-48.9M258.4 383.8v13.9h-14M314.2 383.8v13.9h-55.8M314.2 397.7h27.9M467.8 397.7h34.9M502.7 383.8v13.9h55.9M551.6 383.8v13.9M558.6 383.8v13.9M565.6 383.8v13.9h-7M621.4 383.8v13.9h-55.8"/>
</g>
<g fill="#000080" stroke="#000080" stroke-width=".38">
<circle cx="174.5" cy="341.9" r="1.36"/>
<circle cx="195.5" cy="397.7" r="1.36"/>
<circle cx="195.5" cy="362.8" r="1.36"/>
<circle cx="195.5" cy="153.5" r="1.36"/>
<circle cx="195.5" cy="125.6" r="1.36"/>
<circle cx="223.4" cy="125.6" r="1.36"/>
<circle cx="244.4" cy="397.7" r="1.36"/>
<circle cx="258.3" cy="397.7" r="1.36"/>
<circle cx="272.3" cy="125.6" r="1.36"/>
<circle cx="300.2" cy="153.5" r="1.36"/>
<circle cx="300.2" cy="125.6" r="1.36"/>
<circle cx="314.2" cy="397.7" r="1.36"/>
<circle cx="314.2" cy="348.8" r="1.36"/>
<circle cx="363.1" cy="334.9" r="1.36"/>
<circle cx="439.9" cy="153.5" r="1.36"/>
<circle cx="439.9" cy="125.6" r="1.36"/>
<circle cx="467.8" cy="153.5" r="1.36"/>
<circle cx="467.8" cy="125.6" r="1.36"/>
<circle cx="495.7" cy="153.5" r="1.36"/>
<circle cx="495.7" cy="125.6" r="1.36"/>
<circle cx="502.7" cy="397.7" r="1.36"/>
<circle cx="523.7" cy="125.6" r="1.36"/>
<circle cx="544.6" cy="125.6" r="1.36"/>
<circle cx="551.6" cy="397.7" r="1.36"/>
<circle cx="551.6" cy="125.6" r="1.36"/>
<circle cx="558.6" cy="397.7" r="1.36"/>
<circle cx="565.5" cy="397.7" r="1.36"/>
<circle cx="565.5" cy="125.6" r="1.36"/>
<circle cx="572.5" cy="125.6" r="1.36"/>
<circle cx="621.4" cy="355.8" r="1.36"/>
<circle cx="621.4" cy="174.4" r="1.36"/>
<circle cx="621.4" cy="125.6" r="1.36"/>
<circle cx="642.4" cy="181.4" r="1.36"/>
<circle cx="663.3" cy="362.8" r="1.36"/>
</g>
<text font-size="22.7" x="534.2" y="518.4">Nexys II</text>
<text font-size="17.4" x="754.1" y="515.8">C.0</text>
<g font-size="6.1">
<text x="98.9" y="9">1</text>
<text x="299.6" y="9">2</text>
<text x="500.4" y="9">3</text>
<text x="701.1" y="9">4</text>
<text x="4.7" y="79.6">A</text>
<text x="793.8" y="79.6">A</text>
<text x="160.6" y="124.1">VCC1V8</text>
<text x="321.2" y="124.1">VCC3V3</text>
<text x="412" y="124.1">VCC3V3</text>
<text x="160.6" y="152">GND</text>
<text x="321.2" y="152">GND</text>
<text x="412" y="152">GND</text>
<text x="242.6" y="161.9" transform="rotate(-90 242.6 161.9)">D6</text>
<text x="256.6" y="161.9" transform="rotate(-90 256.6 161.9)">E1</text>
<text x="542.9" y="161.9" transform="rotate(-90 542.9 161.9)">9</text>
<text x="549.8" y="161.9" transform="rotate(-90 549.8 161.9)">37</text>
<text x="563.8" y="161.9" transform="rotate(-90 563.8 161.9)">43</text>
<text x="570.8" y="161.9" transform="rotate(-90 570.8 161.9)">15</text>
<text x="160.6" y="172.9">ADR23</text>
<text x="205.4" y="172.9">J4</text>
<text x="467.8" y="172.9">GND</text>
<text x="512" y="172.9">56</text>
<text x="599.1" y="172.9">53</text>
<text x="649.4" y="172.9">ST-STS</text>
<text x="160.6" y="179.9">ADR22</text>
<text x="204" y="179.9">E3</text>
<text x="221.3" y="176.4">A22</text>
<text x="291.9" y="179.9">G1</text>
<text x="328.2" y="179.9">DB15</text>
<text x="467.8" y="179.9">ADR23</text>
<text x="512" y="179.9">30</text>
<text x="528.6" y="176.4">A24</text>
<text x="578" y="176.4">STS</text>
<text x="599.1" y="179.9">16</text>
<text x="649.4" y="179.9">RP#</text>
<text x="221.3" y="183.4">A21</text>
<text x="246.1" y="185.3" transform="rotate(-90 246.1 185.3)">VCC</text>
<text x="266.3" y="183.4">DQ15</text>
<text x="528.6" y="183.4">A23</text>
<text x="546.3" y="185.3" transform="rotate(-90 546.3 185.3)">VCC</text>
<text x="553.3" y="185.3" transform="rotate(-90 553.3 185.3)">VCC</text>
<text x="577.9" y="183.4">RP#</text>
<text x="160.6" y="186.9">ADR21</text>
<text x="203.3" y="186.9">H6</text>
<text x="221.3" y="190.4">A20</text>
<text x="260.1" y="189.8" transform="rotate(-90 260.1 189.8)">VCCQ</text>
<text x="266.3" y="190.4">DQ14</text>
<text x="291.9" y="186.9">F1</text>
<text x="328.2" y="186.9">DB14</text>
<text x="467.8" y="186.9">ADR22</text>
<text x="515" y="186.9">1</text>
<text x="528.6" y="190.4">A22</text>
<text x="567.3" y="189.8" transform="rotate(-90 567.3 189.8)">VCCQ</text>
<text x="574.3" y="188.7" transform="rotate(-90 574.3 188.7)">VPEN</text>
<text x="160.6" y="193.9">ADR20</text>
<text x="203.3" y="193.9">G2</text>
<text x="221.3" y="197.4">A19</text>
<text x="266.3" y="197.4">DQ13</text>
<text x="291.9" y="193.9">F2</text>
<text x="328.2" y="193.9">DB13</text>
<text x="467.8" y="193.9">ADR21</text>
<text x="515" y="193.9">3</text>
<text x="528.6" y="197.4">A21</text>
<text x="160.6" y="200.8">ADR19</text>
<text x="203.3" y="200.8">H1</text>
<text x="291.9" y="200.8">E2</text>
<text x="328.2" y="200.8">DB12</text>
<text x="467.8" y="200.8">ADR20</text>
<text x="515" y="200.8">4</text>
<text x="599.1" y="200.8">52</text>
<text x="635.4" y="200.8">DB15</text>
<text x="160.6" y="207.8">ADR18</text>
<text x="203.3" y="207.8">D3</text>
<text x="221.3" y="204.3">A18</text>
<text x="266.3" y="204.3">DQ12</text>
<text x="291.9" y="207.8">D2</text>
<text x="328.2" y="207.8">DB11</text>
<text x="467.8" y="207.8">ADR19</text>
<text x="515" y="207.8">5</text>
<text x="528.6" y="204.3">A20</text>
<text x="573.5" y="204.3">DQ15</text>
<text x="599.1" y="207.8">50</text>
<text x="635.4" y="207.8">DB14</text>
<text x="160.6" y="214.8">ADR17</text>
<text x="204" y="214.8">E4</text>
<text x="221.3" y="211.3">A17</text>
<text x="266.3" y="211.3">DQ11</text>
<text x="291.9" y="214.8">C2</text>
<text x="328.2" y="214.8">DB10</text>
<text x="467.8" y="214.8">ADR18</text>
<text x="515" y="214.8">6</text>
<text x="528.6" y="211.3">A19</text>
<text x="573.5" y="211.3">DQ14</text>
<text x="599.1" y="214.8">47</text>
<text x="635.4" y="214.8">DB13</text>
<text x="160.6" y="221.8">ADR16</text>
<text x="204.5" y="221.8">F4</text>
<text x="221.3" y="218.3">A16</text>
<text x="266.3" y="218.3">DQ10</text>
<text x="291.9" y="221.8">C1</text>
<text x="328.2" y="221.8">DB9</text>
<text x="467.8" y="221.8">ADR17</text>
<text x="515" y="221.8">7</text>
<text x="528.6" y="218.3">A18</text>
<text x="573.5" y="218.3">DQ13</text>
<text x="599.1" y="221.8">45</text>
<text x="635.4" y="221.8">DB12</text>
<text x="5" y="227.8">B</text>
<text x="221.3" y="225.3">A15</text>
<text x="269.4" y="225.3">DQ9</text>
<text x="528.6" y="225.3">A17</text>
<text x="573.5" y="225.3">DQ12</text>
<text x="794" y="227.8">B</text>
<text x="160.6" y="228.8">ADR15</text>
<text x="204.5" y="228.8">F3</text>
<text x="221.3" y="232.2">A14</text>
<text x="269.4" y="232.2">DQ8</text>
<text x="291.9" y="228.8">B1</text>
<text x="328.2" y="228.8">DB8</text>
<text x="467.8" y="228.8">ADR16</text>
<text x="515" y="228.8">8</text>
<text x="528.6" y="232.2">A16</text>
<text x="573.5" y="232.2">DQ11</text>
<text x="599.1" y="228.8">41</text>
<text x="635.4" y="228.8">DB11</text>
<text x="160.6" y="235.7">ADR14</text>
<text x="203.3" y="235.7">G4</text>
<text x="221.3" y="239.2">A13</text>
<text x="269.4" y="239.2">DQ7</text>
<text x="291.9" y="235.7">G6</text>
<text x="328.2" y="235.7">DB7</text>
<text x="467.8" y="235.7">ADR15</text>
<text x="512" y="235.7">10</text>
<text x="528.6" y="239.2">A15</text>
<text x="573.5" y="239.2">DQ10</text>
<text x="599.1" y="235.7">39</text>
<text x="635.4" y="235.7">DB10</text>
<text x="160.6" y="242.7">ADR13</text>
<text x="203.3" y="242.7">G3</text>
<text x="291.9" y="242.7">F6</text>
<text x="328.2" y="242.7">DB6</text>
<text x="467.8" y="242.7">ADR14</text>
<text x="512" y="242.7">11</text>
<text x="599.1" y="242.7">36</text>
<text x="635.4" y="242.7">DB9</text>
<text x="160.6" y="249.7">ADR12</text>
<text x="203.3" y="249.7">H5</text>
<text x="221.3" y="246.2">A12</text>
<text x="269.4" y="246.2">DQ6</text>
<text x="291.9" y="249.7">F5</text>
<text x="328.2" y="249.7">DB5</text>
<text x="467.8" y="249.7">ADR13</text>
<text x="512" y="249.7">12</text>
<text x="528.6" y="246.2">A14</text>
<text x="576.6" y="246.2">DQ9</text>
<text x="599.1" y="249.7">34</text>
<text x="635.4" y="249.7">DB8</text>
<text x="160.6" y="256.7">ADR11</text>
<text x="203.3" y="256.7">H4</text>
<text x="221.3" y="253.2">A11</text>
<text x="269.4" y="253.2">DQ5</text>
<text x="291.9" y="256.7">E5</text>
<text x="328.2" y="256.7">DB4</text>
<text x="467.8" y="256.7">ADR12</text>
<text x="512" y="256.7">13</text>
<text x="528.6" y="253.2">A13</text>
<text x="576.6" y="253.2">DQ8</text>
<text x="599.1" y="256.7">51</text>
<text x="635.4" y="256.7">DB7</text>
<text x="160.6" y="263.6">ADR10</text>
<text x="203.3" y="263.6">H3</text>
<text x="221.3" y="260.2">A10</text>
<text x="269.4" y="260.2">DQ4</text>
<text x="291.9" y="263.6">D5</text>
<text x="328.2" y="263.6">DB3</text>
<text x="467.8" y="263.6">ADR11</text>
<text x="512" y="263.6">17</text>
<text x="528.6" y="260.2">A12</text>
<text x="576.6" y="260.2">DQ7</text>
<text x="599.1" y="263.6">49</text>
<text x="635.4" y="263.6">DB6</text>
<text x="221.3" y="267.1">A9</text>
<text x="269.4" y="267.1">DQ3</text>
<text x="528.6" y="267.1">A11</text>
<text x="576.6" y="267.1">DQ6</text>
<text x="160.6" y="270.6">ADR9</text>
<text x="203.3" y="270.6">H2</text>
<text x="221.3" y="274.1">A8</text>
<text x="269.4" y="274.1">DQ2</text>
<text x="291.9" y="270.6">C6</text>
<text x="328.2" y="270.6">DB2</text>
<text x="467.8" y="270.6">ADR10</text>
<text x="512" y="270.6">18</text>
<text x="528.6" y="274.1">A10</text>
<text x="576.6" y="274.1">DQ5</text>
<text x="599.1" y="270.6">46</text>
<text x="635.4" y="270.6">DB5</text>
<text x="160.6" y="277.6">ADR8</text>
<text x="203.3" y="277.6">D4</text>
<text x="221.3" y="281.1">A7</text>
<text x="269.4" y="281.1">DQ1</text>
<text x="291.9" y="277.6">C5</text>
<text x="328.2" y="277.6">DB1</text>
<text x="467.8" y="277.6">ADR9</text>
<text x="512" y="277.6">19</text>
<text x="528.6" y="281.1">A9</text>
<text x="576.6" y="281.1">DQ4</text>
<text x="599.1" y="277.6">44</text>
<text x="635.4" y="277.6">DB4</text>
<text x="160.6" y="284.6">ADR7</text>
<text x="203.7" y="284.6">C4</text>
<text x="291.9" y="284.6">B6</text>
<text x="328.2" y="284.6">DB0</text>
<text x="467.8" y="284.6">ADR8</text>
<text x="512" y="284.6">20</text>
<text x="599.1" y="284.6">40</text>
<text x="635.4" y="284.6">DB3</text>
<text x="160.6" y="291.6">ADR6</text>
<text x="203.7" y="291.6">C3</text>
<text x="221.3" y="288.1">A6</text>
<text x="269.4" y="288.1">DQ0</text>
<text x="467.8" y="291.6">ADR7</text>
<text x="512" y="291.6">22</text>
<text x="528.6" y="288.1">A8</text>
<text x="576.6" y="288.1">DQ3</text>
<text x="599.1" y="291.6">38</text>
<text x="635.4" y="291.6">DB2</text>
<text x="160.6" y="298.5">ADR5</text>
<text x="203.7" y="298.5">B4</text>
<text x="221.3" y="295">A5</text>
<text x="291.9" y="298.5">B2</text>
<text x="328.2" y="298.5">MT-UB</text>
<text x="363.1" y="298.5">VCC3V3</text>
<text x="467.8" y="298.5">ADR6</text>
<text x="512" y="298.5">23</text>
<text x="528.6" y="295">A7</text>
<text x="576.6" y="295">DQ2</text>
<text x="599.1" y="298.5">35</text>
<text x="635.4" y="298.5">DB1</text>
<text x="160.6" y="305.5">ADR4</text>
<text x="203.7" y="305.5">B3</text>
<text x="221.3" y="302">A4</text>
<text x="269.7" y="302">UB#</text>
<text x="291.9" y="305.5">A1</text>
<text x="328.2" y="305.5">MT-LB</text>
<text x="467.8" y="305.5">ADR5</text>
<text x="512" y="305.5">24</text>
<text x="528.6" y="302">A6</text>
<text x="576.6" y="302">DQ1</text>
<text x="599.1" y="305.5">33</text>
<text x="635.4" y="305.5">DB0</text>
<text x="221.3" y="309">A3</text>
<text x="270.6" y="309">LB#</text>
<text x="528.6" y="309">A5</text>
<text x="576.6" y="309">DQ0</text>
<text x="160.6" y="312.5">ADR3</text>
<text x="203.3" y="312.5">A5</text>
<text x="221.3" y="316">A2</text>
<text x="467.8" y="312.5">ADR4</text>
<text x="512" y="312.5">25</text>
<text x="528.6" y="316">A4</text>
<text x="160.6" y="319.5">ADR2</text>
<text x="203.3" y="319.5">A4</text>
<text x="221.3" y="322.9">A1</text>
<text x="270.1" y="322.9">OE#</text>
<text x="291.9" y="319.5">A2</text>
<text x="328.2" y="319.5">OE</text>
<text x="467.8" y="319.5">ADR3</text>
<text x="512" y="319.5">26</text>
<text x="528.6" y="322.9">A3</text>
<text x="160.6" y="326.4">ADR1</text>
<text x="203.3" y="326.4">A3</text>
<text x="221.3" y="329.9">A0</text>
<text x="268.8" y="329.9">WE#</text>
<text x="291.9" y="326.4">G5</text>
<text x="328.2" y="326.4">WE</text>
<text x="467.8" y="326.4">ADR2</text>
<text x="512" y="326.4">27</text>
<text x="528.6" y="329.9">A2</text>
<text x="580.4" y="329.9">OE</text>
<text x="599.1" y="326.4">54</text>
<text x="635.4" y="326.4">OE</text>
<text x="291.9" y="333.4">B5</text>
<text x="328.2" y="333.4">MT-CE</text>
<text x="425.9" y="333.4">VCC3V3</text>
<text x="467.8" y="333.4">ADR1</text>
<text x="512" y="333.4">28</text>
<text x="599.1" y="333.4">55</text>
<text x="635.4" y="333.4">WE</text>
<text x="663.3" y="333.4">VCC3V3</text>
<text x="146.6" y="340.4">MT-ADV</text>
<text x="205.4" y="340.4">J3</text>
<text x="270.4" y="336.9">CE#</text>
<text x="512" y="340.4">32</text>
<text x="528.6" y="336.9">A1</text>
<text x="579.1" y="336.9">WE</text>
<text x="221.3" y="343.9">ADV#</text>
<text x="291.9" y="347.4">A6</text>
<text x="328.2" y="347.4">MT-CRE</text>
<text x="528.6" y="343.9">A0</text>
<text x="599.1" y="347.4">29</text>
<text x="269.4" y="350.9">CRE</text>
<text x="577.7" y="350.9">CE2</text>
<text x="577.7" y="357.8">CE1</text>
<text x="599.1" y="354.3">2</text>
<text x="146.6" y="361.3">MT-CLK</text>
<text x="205.4" y="361.3">J2</text>
<text x="221.3" y="364.8">CLK</text>
<text x="246.1" y="364.9" transform="rotate(-90 246.1 364.9)">VSS</text>
<text x="260.1" y="364.9" transform="rotate(-90 260.1 364.9)">VSSQ</text>
<text x="265.4" y="364.8">WAIT</text>
<text x="291.9" y="361.3">J1</text>
<text x="328.2" y="361.3">MT-WAIT</text>
<text x="467.8" y="361.3">BYTE#</text>
<text x="512" y="361.3">31</text>
<text x="528.6" y="364.8">BYTE</text>
<text x="553.3" y="364.9" transform="rotate(-90 553.3 364.9)">GND</text>
<text x="560.3" y="364.9" transform="rotate(-90 560.3 364.9)">GND</text>
<text x="567.3" y="364.9" transform="rotate(-90 567.3 364.9)">GND</text>
<text x="577.7" y="364.8">CE0</text>
<text x="599.1" y="361.3">14</text>
<text x="628.4" y="361.3">ST-CE</text>
<text x="5" y="376.1">C</text>
<text x="794" y="376.1">C</text>
<text x="242.6" y="382.4" transform="rotate(-90 242.6 382.4)">E6</text>
<text x="256.6" y="383.1" transform="rotate(-90 256.6 383.1)">D1</text>
<text x="549.8" y="381.7" transform="rotate(-90 549.8 381.7)">21</text>
<text x="556.8" y="381.7" transform="rotate(-90 556.8 381.7)">42</text>
<text x="563.8" y="381.7" transform="rotate(-90 563.8 381.7)">48</text>
<text x="328.2" y="396.2">GND</text>
<text x="467.8" y="396.2">GND</text>
<text x="523.7" y="500.9">Title</text>
<text x="743.6" y="500.9">Rev</text>
<text x="743.6" y="521.8">Copyright2007</text>
<text x="4.7" y="524.4">D</text>
<text x="793.8" y="524.4">D</text>
<text x="523.7" y="528.8">Circuit</text>
<text x="537.7" y="535.8">Memory</text>
<text x="523.7" y="542.7">Doc#</text>
<text x="544.6" y="546.2">500-134</text>
<text x="523.7" y="556.7">Engineer</text>
<text x="551.6" y="556.7">NEA</text>
<text x="523.7" y="563.7">Author</text>
<text x="551.6" y="563.7">GMA</text>
<text x="523.7" y="570.6">Date</text>
<text x="551.6" y="570.6">7/19/2007</text>
<text x="523.7" y="577.6">Sheet# 08</text>
<text x="558.6" y="577.6">out of</text>
<text x="579.5" y="577.6">11</text>
<text x="98.9" y="588.1">1</text>
<text x="299.6" y="588.1">2</text>
<text x="500.4" y="588.1">3</text>
<text x="701.1" y="588.1">4</text>
</g>
<g font-size="6.1" fill="#800000">
<text x="200.4" y="141.5">C137</text>
<text x="228.3" y="141.5">C138</text>
<text x="277.2" y="141.5">C139</text>
<text x="305.1" y="141.5">C140</text>
<text x="444.8" y="141.5">C141</text>
<text x="472.7" y="141.5">C142</text>
<text x="500.6" y="141.5">C143</text>
<text x="528.6" y="141.5">C144</text>
<text x="200.4" y="148.5">47nF</text>
<text x="228.3" y="148.5">10nF</text>
<text x="277.2" y="148.5">47nF</text>
<text x="305.1" y="148.5">10nF</text>
<text x="444.8" y="148.5">10nF</text>
<text x="472.7" y="148.5">10nF</text>
<text x="500.6" y="148.5">47nF</text>
<text x="528.6" y="148.5">47nF</text>
<text x="624.2" y="146.4">R98</text>
<text x="645.2" y="146.4">R99</text>
<text x="624.2" y="153.4">10K</text>
<text x="645.2" y="153.4">10K</text>
<text x="556.8" y="286.1" transform="rotate(-90 556.8 286.1)">E28F320J3</text>
<text x="249.6" y="300" transform="rotate(-90 249.6 300)">MT45W8MW16BGX</text>
<text x="365.9" y="313.9">R100</text>
<text x="365.9" y="320.9">10K</text>
<text x="449.7" y="348.8">R101</text>
<text x="666.1" y="348.8">R102</text>
<text x="449.7" y="355.7">10K</text>
<text x="666.1" y="355.7">10K</text>
<text x="177.4" y="376.7">R103</text>
<text x="198.3" y="376.7">R104</text>
<text x="216.5" y="375.3">IC13</text>
<text x="317" y="376.7">R105</text>
<text x="505.5" y="376.7">R106</text>
<text x="523.7" y="375.3">IC14</text>
<text x="624.2" y="376.7">R107</text>
<text x="177.4" y="383.7">10K</text>
<text x="198.3" y="383.7">10K</text>
<text x="317" y="383.7">10K</text>
<text x="505.5" y="383.7">10K</text>
<text x="624.2" y="383.7">10K</text>
</g>
</svg>
